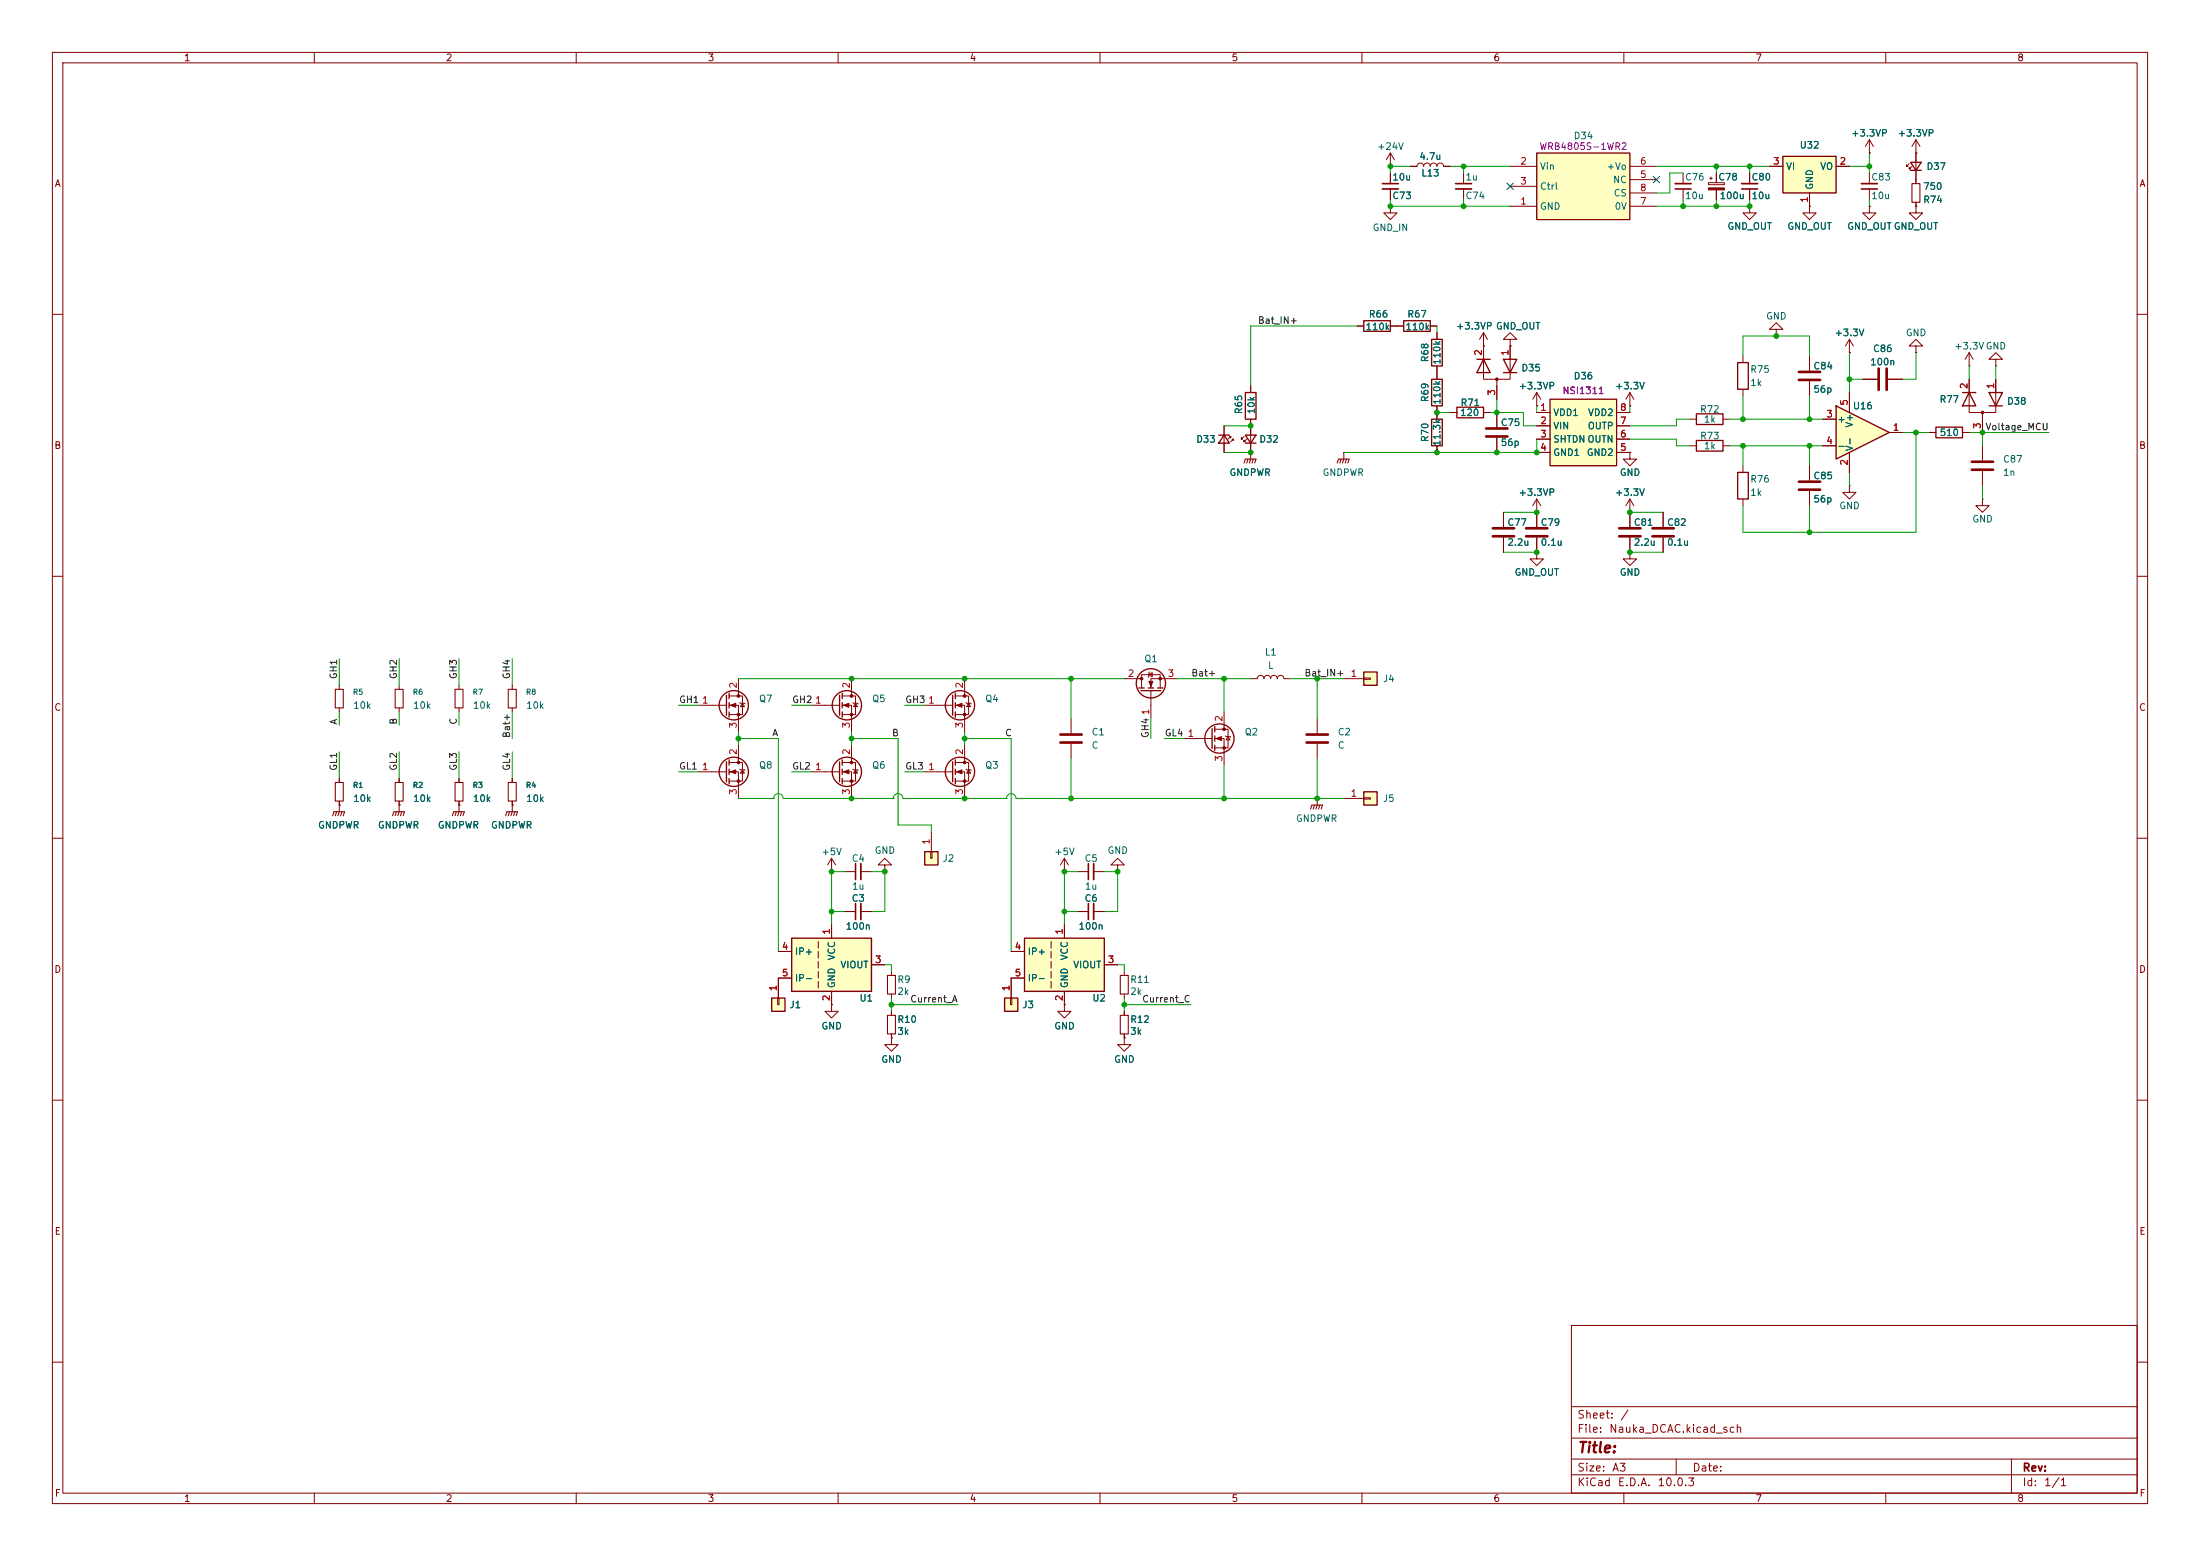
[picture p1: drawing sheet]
<svg xmlns="http://www.w3.org/2000/svg" width="420mm" height="297mm" viewBox="0 0 420 297" stroke-linecap="round" stroke-linejoin="round" font-family="sans-serif">
<g fill="none" stroke="#840000" stroke-width=".19">
<path d="M10 10h400v277h-400zM12 12h396v273h-396zM60 10v2M110 10v2M160 10v2M210 10v2M260 10v2M310 10v2M360 10v2M10 60h2M408 60h2M287 97.8v2.8"/>
<path d="M293.4 97.8h.1M293.4 95.3l-.8 1.2M293.4 95.3l.7 1.2M293.4 95.3v5.3M10 110h2M287 102.6v2.8M293.4 105.4v1.3h1.2l-1.2 1.3-1.3-1.3h1.3M293.4 105.4h.1M293.4 102.6v2.8M408 110h2M176.5 134.6h5.4M182.4 132.8h2.5v3.6h-2.5"/>
<path d="M182.4 134.6h1.7v5.1M184.1 129.5v3.3M184.4 134.1l1 .3M184.9 134.2l.4 .7h-.8zM231.9 139.2h2.5v3.5h-2.5M233.7 135.9v3.3M10 160h2M97.8 153.7h.1M97.8 148.6v.8M97.8 152.9v2M154.9 147.3h5.4M160.8 145.5h2.5v3.6h-2.5"/>
<path d="M160.8 147.3h1.8v5.1M162.6 142.2v3.3M162.8 146.8l1 .3M163.3 146.9l.4 .7h-.8zM176.5 147.3h5.4M182.4 145.5h2.5v3.6h-2.5M182.4 147.3h1.7v5.1M184.1 142.2v3.3M184.4 146.8l1 .3M184.9 146.9l.4 .7h-.8zM226.1 141h5.3M231.9 141h1.8v5.1"/>
<path d="M233.9 140.5l1 .2M234.4 140.6l.4 .6h-.7zM408 160h2M203.2 191.8v1.2h1.3l-1.3 1.3-1.3-1.3h1.3M203.2 191.8h.1M10 210h2M408 210h2M300 253h108v32h-108zM10 260h2M300 278.5h108M300 274.5h108M300 268.5h108"/>
<path d="M320 278.5v3M384 278.5v6.5M408 260h2M60 285v2M110 285v2M160 285v2M210 285v2M260 285v2M300 281.5h108M310 285v2M360 285v2"/>
</g>
<g fill="none" stroke="#840000" stroke-width=".25">
<path d="M181.9 132.7v3.8M182.4 132.3v1.1M182.4 134.1v1M182.4 135.9v1M231.4 139.1v3.8M231.9 138.7v1M160.3 145.4v3.8M160.8 145v1.1M160.8 146.8v1M160.8 148.6v1M181.9 145.4v3.8M182.4 145v1.1"/>
<path d="M182.4 146.8v1M182.4 148.6v1M231.9 140.5v1M231.9 142.2v1.1"/>
<circle cx="183.3" cy="134.6" r="2.79"/>
<circle cx="161.7" cy="147.3" r="2.79"/>
<circle cx="183.3" cy="147.3" r="2.79"/>
<circle cx="232.8" cy="141" r="2.79"/>
</g>
<g fill="#840000" stroke="#840000" stroke-width=".19">
<path d="M161 147.3l1.1-.4v.8z"/>
<path d="M182.6 147.3l1-.4v.8z"/>
<path d="M182.6 134.6l1-.4v.8z"/>
<path d="M232.2 141l1-.4v.8z"/>
<circle cx="162.6" cy="145.5" r=".25"/>
<circle cx="162.6" cy="149.1" r=".25"/>
<circle cx="184.1" cy="145.5" r=".25"/>
<circle cx="184.1" cy="149.1" r=".25"/>
<circle cx="184.1" cy="132.8" r=".25"/>
<circle cx="184.1" cy="136.4" r=".25"/>
<circle cx="233.7" cy="139.2" r=".25"/>
<circle cx="233.7" cy="142.7" r=".25"/>
</g>
<path d="M96.5 155.7l.3-.8h2l-.2 .8M97 149.4h1.6v3.5h-1.6zM97.3 154.9l-.3 .8M97.8 154.9l-.3 .8M98.3 154.9l-.3 .8" fill="none" stroke="#840000" stroke-width=".2"/>
<path d="M285 102.4h4.1M285 100.8h4.1M291.3 102.4h4.1M291.3 100.8h4.1" fill="none" stroke="#840000" stroke-width=".51"/>
<path d="M195.6 179.1h15.2v10.1h-15.2z" fill="#ffffc2"/>
<path d="M195.6 179.1h15.2v10.1h-15.2z" fill="none" stroke="#840000" stroke-width=".25"/>
<path d="M87.6 148.6v.8M87.6 152.9v.8M200.7 179.7v1.3M203.2 176.5v2.6M193 181.6h2.6M193 186.7h2.6M200.7 181.6v1.3M200.7 183.5v1.3M200.7 185.4v1.3M200.7 187.3v1.3M203.2 189.2v2.6M210.8 184.2h2.6" fill="none" stroke="#840000" stroke-width=".19"/>
<path d="M86.9 149.4h1.5v3.5h-1.5z" fill="none" stroke="#840000" stroke-width=".2"/>
<path d="M176.5 162.6h2.6v2.5h-2.6z" fill="#ffffc2"/>
<path d="M176.5 162.6h2.6v2.5h-2.6z" fill="none" stroke="#840000" stroke-width=".25"/>
<path d="M177.8 158.8v3.8M177.7 162.6h.2v1.2h-.2z" fill="none" stroke="#840000" stroke-width=".19"/>
<path d="M191.8 190.5h2.5v2.5h-2.5z" fill="#ffffc2"/>
<g fill="none" stroke="#840000" stroke-width=".25">
<path d="M138.7 132.7v3.8M139.2 132.3v1.1M139.2 134.1v1M139.2 135.9v1M160.3 132.7v3.8M160.8 132.3v1.1M160.8 134.1v1M160.8 135.9v1M217.4 131.3h1M217.8 131.8h3.8M219.2 131.3h1M221 131.3h1"/>
<path d="M138.7 145.4v3.8M139.2 145v1.1M139.2 146.8v1M139.2 148.6v1M191.8 190.5h2.5v2.5h-2.5z"/>
<circle cx="140.1" cy="134.6" r="2.79"/>
<circle cx="161.7" cy="134.6" r="2.79"/>
<circle cx="219.7" cy="130.4" r="2.79"/>
<circle cx="140.1" cy="147.3" r="2.79"/>
</g>
<g fill="none" stroke="#840000" stroke-width=".19">
<path d="M293.4 77.5h.1M293.4 74.9l-.8 1.3M293.4 74.9l.7 1.3M293.4 74.9v2.6M311.1 77.5h.1M311.1 74.9v2.6M311.1 74.9l-.7 1.3M311.1 74.9l.8 1.3M311.1 97.8h.1M311.1 86.4v1.2h1.3l-1.3 1.3-1.2-1.3h1.2M311.1 86.4h.1M311.1 95.3l-.7 1.2"/>
<path d="M311.1 95.3l.8 1.2M311.1 95.3v5.3M317.5 97.8v2.8M311.1 105.4v1.3h1.3l-1.3 1.3-1.2-1.3h1.2M311.1 105.4h.1M311.1 102.6v2.8M317.5 102.6v2.8M133.3 134.6h5.4M139.2 132.8h2.5v3.6h-2.5M139.2 134.6h1.8v5.1M141 129.5v3.3M141.2 134.1l1 .3"/>
<path d="M141.7 134.2l.4 .7h-.7zM154.9 134.6h5.4M160.8 132.8h2.5v3.6h-2.5M160.8 134.6h1.8v5.1M162.6 129.5v3.3M162.8 134.1l1 .3M163.3 134.2l.4 .7h-.8zM204.5 137.2v2.8M214.6 129.5h3.3M217.9 131.3v-2.5h3.6v2.5M219.3 128.8l.7-.4v.8zM219.5 128.3l-.3 1"/>
<path d="M219.7 131.8v5.4M224.8 129.5h-5.1v1.8M133.3 147.3h5.4M139.2 145.5h2.5v3.6h-2.5M139.2 147.3h1.8v5.1M141 142.2v3.3M141.2 146.8l1 .3M141.7 146.9l.4 .7h-.7zM204.5 142v2.8M251.5 152.4h.1M251.5 152.4v1.3M192.9 190.5h.3v1.3h-.3z"/>
<path d="M193 186.7v3.8M214.6 198.1v1.3h1.3l-1.3 1.3-1.2-1.3h1.2M214.6 198.1h.1M214.6 185.4v.8M214.6 189.7v.8M214.6 193v.8M214.6 197.4v.7"/>
</g>
<path d="M250.2 154.4l.2-.7h2.1l-.3 .7M251 153.7l-.3 .7M251.5 153.7l-.3 .7M252 153.7l-.3 .7M213.9 193.8h1.5v3.6h-1.5zM213.9 186.2h1.5v3.5h-1.5z" fill="none" stroke="#840000" stroke-width=".2"/>
<g fill="#840000" stroke="#840000" stroke-width=".19">
<path d="M161 134.6l1.1-.4v.8z"/>
<path d="M139.4 134.6l1.1-.4v.8z"/>
<path d="M219.3 130h.8l-.4 1.1z"/>
<path d="M139.4 147.3l1.1-.4v.8z"/>
<circle cx="162.6" cy="132.8" r=".25"/>
<circle cx="162.6" cy="136.4" r=".25"/>
<circle cx="141" cy="132.8" r=".25"/>
<circle cx="141" cy="136.4" r=".25"/>
<circle cx="217.9" cy="129.5" r=".25"/>
<circle cx="221.5" cy="129.5" r=".25"/>
<circle cx="141" cy="145.5" r=".25"/>
<circle cx="141" cy="149.1" r=".25"/>
</g>
<path d="M309.1 100.8h4.1M309.1 102.4h4.1M315.5 100.8h4M315.5 102.4h4M202.4 140.2h4.1M202.4 141.7h4.1" fill="none" stroke="#840000" stroke-width=".51"/>
<path d="M295.9 76.2h12.7v12.7h-12.7z" fill="#ffffc2"/>
<path d="M278.1 77.7h5.1v2.1h-5.1zM281.9 68.6h2.6M283.2 68.6l1.3 2.5h-2.6zM287 68.6h2.6l-1.3 2.5zM287 71.1h2.6M295.9 76.2h12.7v12.7h-12.7z" fill="none" stroke="#840000" stroke-width=".25"/>
<g fill="none" stroke="#840000" stroke-width=".19">
<path d="M276.9 78.7h1.2M283.2 63.5v8.9h5.1v-6.4M283.2 66h.1M283.2 78.7h1.3M283.2 63.5l-.8 1.3M283.2 63.5l.8 1.3M285.7 72.4v3.8M285.7 78.7v2.8M288.3 64.8h1.3l-1.3-1.3-1.3 1.3h1.3v1.2M288.3 66h.1M293.4 78.7h2.5M308.6 78.7h2.5"/>
<path d="M285.7 83.6v2.8M293.4 81.3h2.5M293.4 83.8h2.5M293.4 86.4h2.5M308.6 81.3h2.5M308.6 83.8h2.5M308.6 86.4h2.5M76.2 130.8v.8M76.2 135.1v.8M87.6 130.8v.8M87.6 135.1v.8M64.8 153.7h.1"/>
<path d="M64.8 148.6v.8M64.8 152.9v2M76.2 148.6v.8M76.2 152.9v.8M158.7 166.4h.1M158.7 163.8l-.7 1.3M158.7 163.8l.8 1.3M158.7 163.8v2.6M161.3 174h2M164.3 174h2.1"/>
</g>
<path d="M163.3 172.5v3" fill="none" stroke="#840000" stroke-width=".3"/>
<path d="M164.3 172.5v3" fill="none" stroke="#840000" stroke-width=".33"/>
<circle cx="285.7" cy="72.4" r=".25" fill="#840000" stroke="#840000" stroke-width=".19"/>
<path d="M75.4 131.6h1.6v3.5h-1.6zM86.9 131.6h1.5v3.5h-1.5zM63.5 155.7l.3-.8h2l-.3 .8M64 149.4h1.5v3.5h-1.5zM64.3 154.9l-.3 .8M64.8 154.9l-.3 .8M65.3 154.9l-.3 .8M75.4 149.4h1.6v3.5h-1.6z" fill="none" stroke="#840000" stroke-width=".2"/>
<path d="M283.7 81.8h4.1M283.7 83.3h4.1" fill="none" stroke="#840000" stroke-width=".51"/>
<path d="M147.3 190.5h2.6v2.5h-2.6z" fill="#ffffc2"/>
<path d="M147.3 190.5h2.6v2.5h-2.6z" fill="none" stroke="#840000" stroke-width=".25"/>
<path d="M76.2 153.7h.1M76.2 153.7v1.2M148.5 190.5h.2v1.3h-.2zM148.6 186.7v3.8M158.7 191.8v1.2h1.3l-1.3 1.3-1.2-1.3h1.2M158.7 191.8h.1" fill="none" stroke="#840000" stroke-width=".19"/>
<path d="M74.9 155.7l.3-.8h2l-.2 .8M75.7 154.9l-.3 .8M76.2 154.9l-.3 .8M76.7 154.9l-.2 .8" fill="none" stroke="#840000" stroke-width=".2"/>
<path d="M151.1 179.1h15.3v10.1h-15.3z" fill="#ffffc2"/>
<path d="M260.3 61.2h5.1v2h-5.1zM268 61.2h5v2h-5zM273.3 72.4h2v5.1h-2zM273.3 64.8h2v5.1h-2zM232.7 83.1h2M233.7 83.1l1 1.5h-2zM237.7 83.1h2.1l-1 1.5zM237.7 84.6h2.1M273.3 80h2v5.1h-2zM151.1 179.1h15.3v10.1h-15.3z" fill="none" stroke="#840000" stroke-width=".25"/>
<g fill="none" stroke="#840000" stroke-width=".19">
<path d="M259.1 62.2h1.2M265.4 62.2h2.6M273 62.2h1.3M274.3 63.5v1.3M274.3 69.9v2.5M274.3 77.5v2.5M233.7 81.3v5.1M234.7 83.3h.2v.3v-.3l-.5 .5M235.2 83.8h.3v.3v-.3l-.6 .5M237.5 83.3l-.5 .5v-.2v.2h.2M238 83.8l-.5 .5v-.2v.2h.2M238.8 86.4h.1"/>
<path d="M238.8 81.3v6.3M274.3 85.1v1.3M64.8 130.8v.8M64.8 135.1v.8M238.8 129.5h1.2a.64 .64 0 0 1 .7-.6 .64 .64 0 0 1 .6 .6 .64 .64 0 0 1 .6-.6 .64 .64 0 0 1 .7 .6 .64 .64 0 0 1 .6-.6 .64 .64 0 0 1 .6 .6 .64 .64 0 0 1 .7-.6 .64 .64 0 0 1 .6 .6h1.3M251.5 137.2v2.8M251.5 142v2.8M156.2 179.7v1.3M158.7 176.5v2.6M161.3 166.4h2M164.3 166.4h2.1M168.9 165.1h1.3l-1.3-1.3-1.3 1.3h1.3v1.3"/>
<path d="M168.9 166.4h.1M205.7 166.4h2.1M205.7 174h2.1M208.8 166.4h2M208.8 174h2M213.4 165.1h1.2l-1.2-1.3-1.3 1.3h1.3v1.3M213.4 166.4h.1M148.6 181.6h2.5M148.6 186.7h2.5M156.2 181.6v1.3M156.2 183.5v1.3M156.2 185.4v1.3"/>
<path d="M156.2 187.3v1.3M158.7 189.2v2.6M166.4 184.2h2.5M170.2 198.1v1.3h1.2l-1.2 1.3-1.3-1.3h1.3M170.2 198.1h.1M170.2 185.4v.8M170.2 189.7v.8M170.2 193v.8M170.2 197.4v.7"/>
</g>
<path d="M237.5 88.4l.2-.8h2.1l-.3 .8M238.3 87.6l-.3 .8M238.8 87.6l-.3 .8M239.3 87.6l-.3 .8M64 131.6h1.5v3.5h-1.5zM169.4 186.2h1.5v3.5h-1.5zM169.4 193.8h1.5v3.6h-1.5z" fill="none" stroke="#840000" stroke-width=".2"/>
<path d="M163.3 164.8v3.1M207.8 164.8v3.1M207.8 172.5v3" fill="none" stroke="#840000" stroke-width=".3"/>
<path d="M164.3 164.8v3.1M208.8 164.8v3.1M208.8 172.5v3" fill="none" stroke="#840000" stroke-width=".33"/>
<path d="M249.4 140.2h4.1M249.4 141.7h4.1" fill="none" stroke="#840000" stroke-width=".51"/>
<path d="M260.3 151.1h2.6v2.6h-2.6z" fill="#ffffc2"/>
<path d="M260.3 151.1h2.6v2.6h-2.6z" fill="none" stroke="#840000" stroke-width=".25"/>
<path d="M256.5 86.4h.1M256.5 86.4v1.2M97.8 130.8v.8M97.8 135.1v.8M87.6 153.7h.1M87.6 153.7v1.2M256.5 152.4h3.8M260.3 152.3h1.3v.2h-1.3zM203.2 166.4h.1M203.2 163.8l-.8 1.3M203.2 163.8l.8 1.3M203.2 163.8v2.6" fill="none" stroke="#840000" stroke-width=".19"/>
<path d="M255.3 88.4l.2-.8h2.1l-.3 .8M256 87.6l-.2 .8M256.5 87.6l-.2 .8M257 87.6l-.2 .8M97 131.6h1.6v3.5h-1.6zM86.4 155.7l.2-.8h2l-.2 .8M87.1 154.9l-.2 .8M87.6 154.9l-.2 .8M88.1 154.9l-.2 .8" fill="none" stroke="#840000" stroke-width=".2"/>
<path d="M260.3 128.3h2.6v2.5h-2.6z" fill="#ffffc2"/>
<path d="M260.3 128.3h2.6v2.5h-2.6z" fill="none" stroke="#840000" stroke-width=".25"/>
<g fill="none" stroke="#840000" stroke-width=".19">
<path d="M265.4 31.8h.1M265.4 39.4v1.2h1.3l-1.3 1.3-1.2-1.3h1.2M265.4 39.4h.1M265.4 29.2l.8 1.3M265.4 29.2l-.7 1.3M265.4 29.2v2.6M265.4 33v2.1M265.4 36.1v2M269.2 31.8h1.3a.64 .64 0 0 1 .6-.7 .64 .64 0 0 1 .7 .7 .64 .64 0 0 1 .6-.7 .64 .64 0 0 1 .6 .7 .64 .64 0 0 1 .7-.7 .64 .64 0 0 1 .6 .7 .64 .64 0 0 1 .7-.7 .64 .64 0 0 1 .6 .7h1.3M279.4 33v2.1M279.4 36.1v2M321.3 33v2.1"/>
<path d="M321.3 36.1v2M326.1 34.9h3.1v.4h-3.1zM326.4 34h.5M326.6 33.8v.5M327.7 33v1.9M327.7 36.2v1.9M256.5 129.5h3.8M260.3 129.4h1.3v.3h-1.3z"/>
</g>
<path d="M263.9 35.1h3.1M277.9 35.1h3M319.8 36.1h3" fill="none" stroke="#840000" stroke-width=".3"/>
<path d="M263.9 36.1h3.1M277.9 36.1h3M319.8 35.1h3" fill="none" stroke="#840000" stroke-width=".33"/>
<path d="M326.1 35.9h3.1v.3h-3.1z" fill="#840000" stroke="#840000" stroke-width=".19"/>
<path d="M293.4 29.2h17.7v12.7h-17.7z" fill="#ffffc2"/>
<path d="M293.4 29.2h17.7v12.7h-17.7z" fill="none" stroke="#840000" stroke-width=".25"/>
<g fill="none" stroke="#840000" stroke-width=".19">
<path d="M288.3 39.4h5.1M288.3 31.8h5.1M288.3 35.6h5.1M311.1 39.4h5.1M311.1 31.8h5.1M311.1 34.3h5.1M311.1 36.8h5.1M334 39.4v1.2h1.3l-1.3 1.3-1.3-1.3h1.3M334 39.4h.1M334 33v2.1M334 36.1v2M345.4 39.4v1.2h1.3l-1.3 1.3-1.2-1.3h1.2"/>
<path d="M345.4 39.4h.1M353.1 67.3h.1M353.1 64.8l-.8 1.2M353.1 64.8l.7 1.2M353.1 64.8v2.5M365.8 66h1.2l-1.2-1.2-1.3 1.2h1.3v1.3M365.8 67.3h.1"/>
</g>
<path d="M332.5 36.1h3" fill="none" stroke="#840000" stroke-width=".3"/>
<path d="M332.5 35.1h3" fill="none" stroke="#840000" stroke-width=".33"/>
<path d="M340.4 29.8h10.1v7h-10.1z" fill="#ffffc2"/>
<path d="M340.4 29.8h10.1v7h-10.1zM364.7 31h2.1l-1 1.5zM364.7 32.5h2.1" fill="none" stroke="#840000" stroke-width=".25"/>
<g fill="none" stroke="#840000" stroke-width=".19">
<path d="M337.8 31.8h2.6M345.4 36.8v2.6M350.5 31.8h2.6M356.9 29.2h.1M356.9 39.4v1.2h1.2l-1.2 1.3-1.3-1.3h1.3M356.9 39.4h.1M356.9 26.7l-.8 1.2M356.9 26.7l.7 1.2M356.9 26.7v2.5M356.9 33v2.1M356.9 36.1v2M364.5 31.2l-.5 .6v-.3v.3h.2"/>
<path d="M365 31.8l-.5 .5v-.3v.3h.2M365.8 29.2h.1M365.8 39.4v1.2h1.2l-1.2 1.3-1.3-1.3h1.3M365.8 39.4h.1M365.8 26.7v8.4M365.8 38.6v.8M365.8 26.7l-.8 1.2M365.8 26.7l.7 1.2M339.1 62.9h1.3l-1.3-1.3-1.3 1.3h1.3v1.2M339.1 64.1h.1"/>
</g>
<path d="M365 35.1h1.5v3.5h-1.5z" fill="none" stroke="#840000" stroke-width=".2"/>
<path d="M355.3 36.1h3.1" fill="none" stroke="#840000" stroke-width=".3"/>
<path d="M355.3 35.1h3.1" fill="none" stroke="#840000" stroke-width=".33"/>
<path d="M350.5 77.5l10.2 5.1-10.2 5z" fill="#ffffc2"/>
<path d="M237.7 74.9h2.1v5.1h-2.1zM323.8 79h5.1v2h-5.1zM331.7 69.2h2.1v5.1h-2.1zM350.5 77.5l10.2 5.1-10.2 5zM374.6 74.9h2.6M375.9 74.9l1.3 2.6h-2.6zM379.7 74.9h2.6l-1.3 2.6zM379.7 77.5h2.6M323.8 84.1h5.1v2h-5.1zM331.7 90.2h2.1v5.1h-2.1zM369.6 81.5h5v2.1h-5z" fill="none" stroke="#840000" stroke-width=".25"/>
<g fill="none" stroke="#840000" stroke-width=".19">
<path d="M265.4 33v2.1M265.4 36.1v2M269.2 31.8h1.3M275.6 31.8h1.3M327.7 33v1.9M327.7 36.2v1.9M334 39.4h.1M334 33v2.1M334 36.1v2M337.8 31.8h2.6M345.4 39.4h.1M345.4 36.8v2.6"/>
<path d="M350.5 31.8h2.6M356.9 29.2h.1M356.9 39.4h.1M365.8 29.2h.1M365.8 39.4h.1M365.8 29.2v1.8M365.8 32.5v2.6M365.8 38.6v.8M238.8 73.7v1.2M259.1 62.2h1.2M265.4 62.2h2.6M273 62.2h1.3"/>
<path d="M274.3 63.5v1.3M274.3 69.9v2.5M274.3 77.5v2.5M276.9 78.7h1.2M283.2 66h.1M283.2 78.7h1.3M283.2 66v2.6M285.7 73.7v2.5M285.7 78.7v2.8M288.3 66h.1M288.3 66v2.6M293.4 77.5h.1"/>
<path d="M293.4 78.7h2.5M308.6 78.7h2.5M311.1 77.5h.1M332.7 67.9v1.3M332.7 74.3v1.3M345.4 67.9v2.8M345.4 72.8v2.8M353.1 67.3h.1M353.1 74.9v3.8M355.6 72.4h2.8M360.4 72.4h2.8M375.9 72.4v6.3h5.1v-6.3"/>
<path d="M375.9 69.9h.1M375.9 67.3v2.6M375.9 67.3l-.7 1.3M375.9 67.3l.8 1.3M378.5 78.7v3.9M381 68.6h1.3l-1.3-1.3-1.3 1.3h1.3v1.3M381 69.9h.1M233.7 81.3v1.8M233.7 84.6v1.8M238.8 86.4h.1M238.8 80v3.1M238.8 84.6v1.8"/>
<path d="M274.3 85.1v1.3M285.7 83.6v2.8M287 97.8v2.8M293.4 97.8h.1M293.4 97.8v2.8M293.4 81.3h2.5M293.4 83.8h2.5M293.4 86.4h2.5M308.6 81.3h2.5M308.6 83.8h2.5M308.6 86.4h2.5M311.1 97.8h.1"/>
<path d="M311.1 86.4h.1M311.1 97.8v2.8M317.5 97.8v2.8M322.6 80h1.2M322.6 85.1h1.2M328.9 80h1.3M328.9 85.1h1.3M332.7 88.9v1.3M332.7 95.3v1.2M345.4 88.9v2.8M345.4 93.7v2.8M348 80h2.5"/>
<path d="M348 85.1h2.5M353.1 92.7v1.3h1.2l-1.2 1.3-1.3-1.3h1.3M353.1 92.7h.1M353.1 86.4v3.8M360.7 82.6h2.5M368.3 82.6h1.3M374.6 82.6h1.3M378.5 95.3v1.2h1.2l-1.2 1.3-1.3-1.3h1.3M378.5 95.3h.1M378.5 85.1v2.8M378.5 89.9v2.8M287 102.6v2.8"/>
<path d="M293.4 105.4h.1M293.4 102.6v2.8M311.1 105.4h.1M311.1 102.6v2.8M317.5 102.6v2.8M64.8 153.7h.1M64.8 148.6v.8M64.8 152.9v.8M76.2 153.7h.1M76.2 148.6v.8M76.2 152.9v.8M87.6 153.7h.1"/>
<path d="M87.6 148.6v.8M87.6 152.9v.8M97.8 153.7h.1M97.8 148.6v.8M97.8 152.9v.8M158.7 176.5v2.6M161.3 174h2M164.3 174h2.1M203.2 176.5v2.6M205.7 174h2.1M208.8 174h2M148.6 181.6h2.5"/>
<path d="M151.1 186.7h-2.5v3.8M158.7 191.8h.1M158.7 189.2v2.6M166.4 184.2h2.5M170.2 198.1h.1M170.2 193v.8M170.2 197.4v.7M193 181.6h2.6M195.6 186.7h-2.6v3.8M203.2 191.8h.1M203.2 189.2v2.6M210.8 184.2h2.6"/>
<path d="M214.6 198.1h.1M214.6 193v.8M214.6 197.4v.7"/>
</g>
<path d="M343.4 71h4.1M343.4 72.5h4.1M358.6 70.4v4M360.2 70.4v4M343.4 91.9h4.1M343.4 93.5h4.1M376.4 88.1h4.1M376.4 89.7h4.1" fill="none" stroke="#840000" stroke-width=".51"/>
<circle cx="378.5" cy="78.7" r=".25" fill="#840000" stroke="#840000" stroke-width=".19"/>
<g fill="none" stroke="#009600" stroke-width=".19">
<path d="M265.4 38.1v1.3h22.9M269.2 31.8h-3.8v1.2M276.9 31.8h11.4M279.4 31.8v1.2M279.4 38.1v1.3M316.2 31.8h21.6M321.3 38.1v1.3M321.3 33h-2.5v3.8h-2.6M327.7 31.8v1.2M327.7 38.1v1.3M334 38.1v1.3h-17.8M334 31.8v1.2"/>
<path d="M353.1 31.8h3.8M356.9 29.2v3.8M356.9 38.1v1.3M259.1 62.2h-20.3v11.5M274.3 78.7h2.6M274.3 62.2v1.3M284.5 78.7h6.3v2.6h2.6M285.7 76.2v2.5M293.4 77.5v1.2M311.1 77.5v1.2M332.7 67.9v-3.8h12.7v3.8M332.7 75.6v4.4"/>
<path d="M345.4 75.6v4.4M353.1 72.4h2.5M353.1 67.3v7.6M365.8 67.3v5.1h-2.6M375.9 69.9v2.5M381 69.9v2.5M233.7 81.3h5.1M233.7 86.4h5.1M287 97.8h6.4M293.4 83.8v2.6h-36.9M311.1 83.8h8.9v1.3h2.6M311.1 97.8h6.4"/>
<path d="M322.6 80h-2.6v1.3h-8.9M330.2 85.1h17.8M330.2 80h17.8M332.7 85.1v3.8M345.4 85.1v3.8M345.4 96.5v5.1M353.1 90.2v2.5M363.2 82.6h5.1M365.8 82.6v19h-33.1v-5.1M375.9 82.6h15.3M378.5 82.6v2.5M378.5 92.7v2.6"/>
<path d="M287 105.4h6.4M311.1 105.4h6.4M64.8 125.7v5.1M64.8 135.9v2.5M76.2 125.7v5.1M76.2 135.9v2.5M87.6 125.7v5.1M87.6 135.9v2.5M97.8 125.7v5.1M97.8 135.9v5.1M129.5 134.6h3.8M141 129.5h73.6"/>
<path d="M141 139.7v2.5M151.1 134.6h3.8M162.6 139.7v2.5M172.7 134.6h3.8M184.1 139.7v2.5M204.5 129.5v7.7M219.7 137.2v3.8M224.8 129.5h14M233.7 129.5v6.4M246.4 129.5h10.1M251.5 129.5v7.7M64.8 143.5v5.1"/>
<path d="M76.2 143.5v5.1M87.6 143.5v5.1M97.8 143.5v5.1M129.5 147.3h3.8M141 141h7.6v40.6M141 152.4h6.7M147.7 152.4h.1M147.7 152.4a.91 .91 0 0 1 .9-.9 .91 .91 0 0 1 .9 .9h21M151.1 147.3h3.8M162.6 141h8.8v16.5h6.4v1.3M170.5 152.4h.1M170.5 152.4a.91 .91 0 0 1 .9-.9 .91 .91 0 0 1 1 .9h19.7"/>
<path d="M172.7 147.3h3.8M184.1 141h8.9v40.6M192.1 152.4h.1M192.1 152.4a.91 .91 0 0 1 .9-.9 .91 .91 0 0 1 1 .9h62.5M204.5 144.8v7.6M222.2 141h3.9M233.7 146.1v6.3M251.5 144.8v7.6M158.7 174h2.6M161.3 166.4h-2.6v10.1M166.4 166.4h2.5v7.6h-2.5M203.2 174h2.5"/>
<path d="M205.7 166.4h-2.5v10.1M210.8 166.4h2.6v7.6h-2.6M168.9 184.2h1.3v1.2M170.2 190.5v2.5M170.2 191.8h12.7M213.4 184.2h1.2v1.2M214.6 191.8h12.7M214.6 190.5v2.5"/>
</g>
<path d="M287.7 35l1.2 1.2M288.9 35l-1.2 1.2M315.6 33.7l1.2 1.2M316.8 33.7l-1.2 1.2" fill="none" stroke="#000084" stroke-width=".19"/>
<g fill="#009600" stroke="#009600" stroke-width=".19">
<circle cx="184.1" cy="141" r=".46"/>
<circle cx="184.1" cy="129.5" r=".46"/>
<circle cx="184.1" cy="152.4" r=".46"/>
<circle cx="162.6" cy="141" r=".46"/>
<circle cx="162.6" cy="129.5" r=".46"/>
<circle cx="141" cy="141" r=".46"/>
<circle cx="158.7" cy="174" r=".46"/>
<circle cx="162.6" cy="152.4" r=".46"/>
<circle cx="158.7" cy="166.4" r=".46"/>
<circle cx="170.2" cy="191.8" r=".46"/>
<circle cx="168.9" cy="166.4" r=".46"/>
<circle cx="213.4" cy="166.4" r=".46"/>
<circle cx="204.5" cy="152.4" r=".46"/>
<circle cx="203.2" cy="166.4" r=".46"/>
<circle cx="203.2" cy="174" r=".46"/>
<circle cx="214.6" cy="191.8" r=".46"/>
<circle cx="204.5" cy="129.5" r=".46"/>
<circle cx="251.5" cy="152.4" r=".46"/>
<circle cx="233.7" cy="152.4" r=".46"/>
<circle cx="251.5" cy="129.5" r=".46"/>
<circle cx="233.7" cy="129.5" r=".46"/>
<circle cx="321.3" cy="39.4" r=".46"/>
<circle cx="265.4" cy="39.4" r=".46"/>
<circle cx="265.4" cy="31.8" r=".46"/>
<circle cx="327.7" cy="31.8" r=".46"/>
<circle cx="327.7" cy="39.4" r=".46"/>
<circle cx="279.4" cy="31.8" r=".46"/>
<circle cx="279.4" cy="39.4" r=".46"/>
<circle cx="334" cy="39.4" r=".46"/>
<circle cx="334" cy="31.8" r=".46"/>
<circle cx="353.1" cy="72.4" r=".46"/>
<circle cx="356.9" cy="31.8" r=".46"/>
<circle cx="339.1" cy="64.1" r=".46"/>
<circle cx="365.8" cy="82.6" r=".46"/>
<circle cx="345.4" cy="80" r=".46"/>
<circle cx="332.7" cy="80" r=".46"/>
<circle cx="332.7" cy="85.1" r=".46"/>
<circle cx="345.4" cy="101.6" r=".46"/>
<circle cx="345.4" cy="85.1" r=".46"/>
<circle cx="378.5" cy="82.6" r=".46"/>
<circle cx="293.4" cy="105.4" r=".46"/>
<circle cx="293.4" cy="97.8" r=".46"/>
<circle cx="311.1" cy="97.8" r=".46"/>
<circle cx="311.1" cy="105.4" r=".46"/>
<circle cx="285.7" cy="86.4" r=".46"/>
<circle cx="293.4" cy="86.4" r=".46"/>
<circle cx="285.7" cy="78.7" r=".46"/>
<circle cx="274.3" cy="86.4" r=".46"/>
<circle cx="274.3" cy="78.7" r=".46"/>
<circle cx="238.8" cy="86.4" r=".46"/>
<circle cx="238.8" cy="81.3" r=".46"/>
</g>
<text font-size="2" fill="#840000" x="301" y="277.8">Title:</text>
<g font-size="1.5" fill="#840000">
<text x="301" y="273.8">File:</text>
<text x="301" y="271.1">Sheet:</text>
<text x="307.1" y="273.8">Nauka_DCAC.kicad_sch</text>
<text x="309.2" y="271.1">/</text>
<text x="301" y="281.2">Size:</text>
<text x="307.6" y="281.2">A3</text>
<text x="323" y="281.2">Date:</text>
<text x="386" y="281.2">Rev:</text>
<text x="301" y="284">KiCad</text>
<text x="308.7" y="284">E.D.A.</text>
<text x="316.3" y="284">10.0.3</text>
<text x="386" y="284">Id:</text>
<text x="390.1" y="284">1/1</text>
</g>
<g font-size="1.3" fill="#840000">
<text x="35" y="12">1</text>
<text x="85" y="12">2</text>
<text x="135" y="12">3</text>
<text x="185" y="12">4</text>
<text x="235" y="12">5</text>
<text x="285" y="12">6</text>
<text x="335" y="12">7</text>
<text x="385" y="12">8</text>
<text x="10.3" y="36">A</text>
<text x="408.3" y="36">A</text>
<text x="10.3" y="86">B</text>
<text x="408.2" y="86">B</text>
<text x="10.3" y="136">C</text>
<text x="408.2" y="136">C</text>
<text x="10.3" y="186">D</text>
<text x="408.2" y="186">D</text>
<text x="10.3" y="236">E</text>
<text x="408.3" y="236">E</text>
<text x="10.3" y="286">F</text>
<text x="35" y="287">1</text>
<text x="85" y="287">2</text>
<text x="135" y="287">3</text>
<text x="185" y="287">4</text>
<text x="235" y="287">5</text>
<text x="285" y="287">6</text>
<text x="335" y="287">7</text>
<text x="385" y="287">8</text>
<text x="408.3" y="286">F</text>
</g>
<g font-size="1.3" fill="#006464">
<text x="262.8" y="28.9">+24V</text>
<text x="300.3" y="26.9">D34</text>
<text x="343.5" y="28.7">U32</text>
<text x="353.3" y="26.4">+3.3VP</text>
<text x="362.2" y="26.4">+3.3VP</text>
<text x="265.7" y="34.8">10u</text>
<text x="270.9" y="30.8">4.7u</text>
<text x="271.2" y="34">L13</text>
<text x="279.7" y="34.8">1u</text>
<text x="293.9" y="32.7">Vin</text>
<text x="306.6" y="32.7">+Vo</text>
<text x="307.8" y="35.3">NC</text>
<text x="321.6" y="34.8">C76</text>
<text x="327.9" y="34.8">C78</text>
<text x="334.3" y="34.8">C80</text>
<text x="340.9" y="32.7">VI</text>
<text x="347.4" y="32.7">VO</text>
<text x="357.1" y="34.8">C83</text>
<text x="367.7" y="32.7">D37</text>
<text x="265.7" y="38.3">C73</text>
<text x="279.7" y="38.3">C74</text>
<text x="293.9" y="40.3">GND</text>
<text x="293.9" y="36.5">Ctrl</text>
<text x="308" y="37.8">CS</text>
<text x="308.1" y="40.3">0V</text>
<text x="321.6" y="38.3">10u</text>
<text x="328.2" y="38.3">100u</text>
<text x="334.3" y="38.3">10u</text>
<text x="346.4" y="36.3" transform="rotate(-90 346.4 36.3)">GND</text>
<text x="357.1" y="38.3">10u</text>
<text x="367" y="36.5">750</text>
<text x="367" y="39.1">R74</text>
<text x="261.9" y="44.4">GND_IN</text>
<text x="329.7" y="44.2">GND_OUT</text>
<text x="341.1" y="44.2">GND_OUT</text>
<text x="352.5" y="44.2">GND_OUT GND_OUT</text>
<text x="260.6" y="63.3">110k</text>
<text x="261.2" y="60.9">R66</text>
<text x="268.2" y="63.3">110k</text>
<text x="268.6" y="60.9">R67</text>
<text x="277.9" y="63.2">+3.3VP GND_OUT</text>
<text x="337.1" y="61.3">GND</text>
<text x="350.1" y="64.5">+3.3V</text>
<text x="363.7" y="64.5">GND</text>
<text x="273" y="69.3" transform="rotate(-90 273 69.3)">R68</text>
<text x="275.3" y="69.7" transform="rotate(-90 275.3 69.7)">110k</text>
<text x="290.3" y="71.2">D35</text>
<text x="334" y="71.5">R75</text>
<text x="346.1" y="70.8">C84</text>
<text x="356.9" y="70">100n</text>
<text x="357.5" y="67.5">C86</text>
<text x="373" y="67">+3.3VGND</text>
<text x="273" y="76.9" transform="rotate(-90 273 76.9)">R69</text>
<text x="275.3" y="77.4" transform="rotate(-90 275.3 77.4)">110k</text>
<text x="278.7" y="77.8">R71</text>
<text x="289.8" y="74.6">+3.3VP</text>
<text x="300.3" y="72.7">D36</text>
<text x="308.2" y="74.6">+3.3V</text>
<text x="334" y="74">1k</text>
<text x="346.1" y="75.3">56p</text>
<text x="370.2" y="77.2">R77</text>
<text x="383" y="77.5">D38</text>
<text x="237.4" y="79.2" transform="rotate(-90 237.4 79.2)">R65</text>
<text x="239.9" y="79.2" transform="rotate(-90 239.9 79.2)">10k</text>
<text x="278.6" y="79.7">120</text>
<text x="286.4" y="81.6">C75</text>
<text x="296.4" y="79.7">VDD1</text>
<text x="296.4" y="82.3">VIN</text>
<text x="303" y="82.3">OUTP</text>
<text x="303.1" y="79.7">VDD2</text>
<text x="324.4" y="79.1">R72</text>
<text x="325.2" y="81">1k</text>
<text x="350.6" y="81">+</text>
<text x="353.6" y="78.4">U16</text>
<text x="354" y="81.7" transform="rotate(-90 354 81.7)">V+</text>
<text x="370.2" y="83.5">510</text>
<text x="228.3" y="84.8">D33</text>
<text x="240.3" y="84.8">D32</text>
<text x="273" y="84.5" transform="rotate(-90 273 84.5)">R70</text>
<text x="275.3" y="85.3" transform="rotate(-90 275.3 85.3)">11.3k</text>
<text x="286.4" y="85.4">56p</text>
<text x="296.4" y="84.8">SHTDNOUTN</text>
<text x="296.4" y="87.3">GND1</text>
<text x="302.8" y="87.3">GND2</text>
<text x="324.4" y="84.2">R73</text>
<text x="325.2" y="86.1">1k</text>
<text x="350.6" y="86.1">-</text>
<text x="354" y="86.2" transform="rotate(-90 354 86.2)">V-</text>
<text x="382.3" y="88.6">C87</text>
<text x="234.6" y="91.1">GNDPWR</text>
<text x="252.4" y="91.1">GNDPWR</text>
<text x="289.8" y="95">+3.3VP</text>
<text x="308.2" y="95">+3.3V</text>
<text x="309.1" y="91.1">GND</text>
<text x="334" y="92.4">R76</text>
<text x="334" y="95">1k</text>
<text x="346.1" y="91.8">C85</text>
<text x="382.3" y="91.1">1n</text>
<text x="287.7" y="100.7">C77</text>
<text x="294" y="100.7">C79</text>
<text x="311.8" y="100.7">C81</text>
<text x="318.1" y="100.7">C82</text>
<text x="346.1" y="96.2">56p</text>
<text x="351" y="97.5">GND</text>
<text x="376.4" y="100">GND</text>
<text x="287.7" y="104.5">2.2u</text>
<text x="294" y="104.5">0.1u</text>
<text x="311.8" y="104.5">2.2u</text>
<text x="318.1" y="104.5">0.1u</text>
<text x="289" y="110.2">GND_OUT</text>
<text x="309.1" y="110.2">GND</text>
<text x="241.3" y="125.4">L1</text>
<text x="218.3" y="126.7">Q1</text>
<text x="242" y="128">L</text>
<text x="263.9" y="130.5">J4</text>
<text x="67.3" y="135.6">10k</text>
<text x="78.7" y="135.6">10k</text>
<text x="90.2" y="135.6">10k</text>
<text x="100.3" y="135.6">10k</text>
<text x="144.8" y="134.3">Q7</text>
<text x="166.4" y="134.3">Q5</text>
<text x="188" y="134.3">Q4</text>
<text x="208.3" y="140.7">C1</text>
<text x="208.3" y="143.2">C</text>
<text x="237.5" y="140.7">Q2</text>
<text x="255.3" y="140.7">C2</text>
<text x="255.3" y="143.2">C</text>
<text x="144.8" y="147">Q8</text>
<text x="166.4" y="147">Q6</text>
<text x="188" y="147">Q3</text>
<text x="67.3" y="153.4">10k</text>
<text x="78.7" y="153.4">10k</text>
<text x="90.2" y="153.4">10k</text>
<text x="100.3" y="153.4">10k</text>
<text x="263.9" y="153.4">J5</text>
<text x="60.6" y="158.5">GNDPWR</text>
<text x="72" y="158.5">GNDPWR</text>
<text x="83.5" y="158.5">GNDPWR</text>
<text x="93.6" y="158.5">GNDPWR</text>
<text x="247.3" y="157.2">GNDPWR</text>
<text x="156.7" y="163.5">+5V</text>
<text x="162.5" y="164.8">C4</text>
<text x="166.9" y="163.3">GND</text>
<text x="179.8" y="164.8">J2</text>
<text x="201.2" y="163.5">+5V</text>
<text x="206.9" y="164.8">C5</text>
<text x="211.3" y="163.3">GND</text>
<text x="162.5" y="172.4">C3</text>
<text x="162.5" y="170.1">1u</text>
<text x="206.9" y="172.4">C6</text>
<text x="207" y="170.1">1u</text>
<text x="161.3" y="177.8">100n</text>
<text x="205.8" y="177.8">100n</text>
<text x="151.6" y="182.6">IP+</text>
<text x="159.7" y="183.4" transform="rotate(-90 159.7 183.4)">VCC</text>
<text x="160.3" y="185.1">VIOUT</text>
<text x="196.1" y="182.6">IP+</text>
<text x="204.2" y="183.4" transform="rotate(-90 204.2 183.4)">VCC</text>
<text x="204.8" y="185.1">VIOUT</text>
<text x="151.6" y="187.7">IP-</text>
<text x="159.7" y="188.7" transform="rotate(-90 159.7 188.7)">GND</text>
<text x="164" y="191.5">U1</text>
<text x="171.2" y="187.9">R9</text>
<text x="171.2" y="190.2">2k</text>
<text x="196.1" y="187.7">IP-</text>
<text x="204.2" y="188.7" transform="rotate(-90 204.2 188.7)">GND</text>
<text x="208.4" y="191.5">U2</text>
<text x="215.7" y="187.9">R11</text>
<text x="215.7" y="190.2">2k</text>
<text x="150.6" y="192.7">J1</text>
<text x="156.7" y="196.8">GND</text>
<text x="171.2" y="195.5">R10</text>
<text x="171.2" y="197.8">3k</text>
<text x="195.1" y="192.7">J3</text>
<text x="201.2" y="196.8">GND</text>
<text x="215.7" y="195.5">R12</text>
<text x="215.7" y="197.8">3k</text>
<text x="168.1" y="203.2">GND</text>
<text x="212.6" y="203.2">GND</text>
</g>
<g font-size="1.3" fill="#840084">
<text x="293.8" y="28.9">WRB4805S-1WR2</text>
<text x="298.2" y="75.5">NSI1311</text>
</g>
<g font-size="1.3" fill="#a90000">
<text x="290.1" y="31.7">2</text>
<text x="290.1" y="35.5">3</text>
<text x="313" y="34.3">5</text>
<text x="313" y="31.7">6</text>
<text x="338.4" y="31.7">3</text>
<text x="351.1" y="31.7">2</text>
<text x="290.1" y="39.3">1</text>
<text x="313" y="39.3">7</text>
<text x="313" y="36.8">8</text>
<text x="345.4" y="38.8" transform="rotate(-90 345.4 38.8)">1</text>
<text x="283.2" y="68" transform="rotate(-90 283.2 68)">2</text>
<text x="288.3" y="68" transform="rotate(-90 288.3 68)">1</text>
<text x="285.7" y="75.6" transform="rotate(-90 285.7 75.6)">3</text>
<text x="353" y="77.5" transform="rotate(-90 353 77.5)">5</text>
<text x="375.9" y="74.4" transform="rotate(-90 375.9 74.4)">2</text>
<text x="381" y="74.4" transform="rotate(-90 381 74.4)">1</text>
<text x="293.9" y="78.7">1</text>
<text x="293.9" y="81.3">2</text>
<text x="293.9" y="83.8">3</text>
<text x="309.2" y="83.8">6</text>
<text x="309.2" y="81.3">7</text>
<text x="309.2" y="78.7">8</text>
<text x="348.5" y="80">3</text>
<text x="361.2" y="82.5">1</text>
<text x="378.4" y="82" transform="rotate(-90 378.4 82)">3</text>
<text x="293.9" y="86.3">4</text>
<text x="309.2" y="86.3">5</text>
<text x="348.5" y="85.1">4</text>
<text x="353" y="89" transform="rotate(-90 353 89)">2</text>
<text x="140.9" y="131.5" transform="rotate(-90 140.9 131.5)">2</text>
<text x="162.5" y="131.5" transform="rotate(-90 162.5 131.5)">2</text>
<text x="184.1" y="131.5" transform="rotate(-90 184.1 131.5)">2</text>
<text x="215.2" y="129.5">2</text>
<text x="222.8" y="129.5">3</text>
<text x="257.7" y="129.5">1</text>
<text x="133.9" y="134.6">1</text>
<text x="155.5" y="134.6">1</text>
<text x="177.1" y="134.6">1</text>
<text x="219.7" y="136.6" transform="rotate(-90 219.7 136.6)">1</text>
<text x="233.7" y="137.9" transform="rotate(-90 233.7 137.9)">2</text>
<text x="140.9" y="139.1" transform="rotate(-90 140.9 139.1)">3</text>
<text x="162.5" y="139.1" transform="rotate(-90 162.5 139.1)">3</text>
<text x="184.1" y="139.1" transform="rotate(-90 184.1 139.1)">3</text>
<text x="226.6" y="140.9">1</text>
<text x="133.9" y="147.3">1</text>
<text x="140.9" y="144.2" transform="rotate(-90 140.9 144.2)">2</text>
<text x="155.5" y="147.3">1</text>
<text x="162.5" y="144.2" transform="rotate(-90 162.5 144.2)">2</text>
<text x="177.1" y="147.3">1</text>
<text x="184.1" y="144.2" transform="rotate(-90 184.1 144.2)">2</text>
<text x="233.7" y="145.5" transform="rotate(-90 233.7 145.5)">3</text>
<text x="140.9" y="151.8" transform="rotate(-90 140.9 151.8)">3</text>
<text x="162.5" y="151.8" transform="rotate(-90 162.5 151.8)">3</text>
<text x="184.1" y="151.8" transform="rotate(-90 184.1 151.8)">3</text>
<text x="257.7" y="152.4">1</text>
<text x="177.8" y="161.4" transform="rotate(-90 177.8 161.4)">1</text>
<text x="158.7" y="178.5" transform="rotate(-90 158.7 178.5)">1</text>
<text x="203.2" y="178.5" transform="rotate(-90 203.2 178.5)">1</text>
<text x="149.2" y="181.6">4</text>
<text x="166.9" y="184.1">3</text>
<text x="193.6" y="181.6">4</text>
<text x="211.4" y="184.1">3</text>
<text x="148.6" y="189.3" transform="rotate(-90 148.6 189.3)">1</text>
<text x="149.2" y="186.7">5</text>
<text x="158.7" y="191.2" transform="rotate(-90 158.7 191.2)">2</text>
<text x="193" y="189.3" transform="rotate(-90 193 189.3)">1</text>
<text x="193.6" y="186.7">5</text>
<text x="203.2" y="191.2" transform="rotate(-90 203.2 191.2)">2</text>
</g>
<g font-size="1.3" fill="#0f0f0f">
<text x="240" y="62.1">Bat_IN+</text>
<text x="378.9" y="82.4">Voltage_MCU</text>
<text x="64.6" y="129.7" transform="rotate(-90 64.6 129.7)">GH1</text>
<text x="76.1" y="129.7" transform="rotate(-90 76.1 129.7)">GH2</text>
<text x="87.5" y="129.7" transform="rotate(-90 87.5 129.7)">GH3</text>
<text x="97.7" y="129.7" transform="rotate(-90 97.7 129.7)">GH4</text>
<text x="227.3" y="129.4">Bat+</text>
<text x="248.9" y="129.4">Bat_IN+</text>
<text x="129.5" y="134.5">GH1</text>
<text x="151.1" y="134.5">GH2</text>
<text x="172.7" y="134.5">GH3</text>
<text x="64.6" y="138.4" transform="rotate(-90 64.6 138.4)">A</text>
<text x="76.1" y="138.4" transform="rotate(-90 76.1 138.4)">B</text>
<text x="87.5" y="138.4" transform="rotate(-90 87.5 138.4)">C</text>
<text x="97.7" y="141" transform="rotate(-90 97.7 141)">Bat+</text>
<text x="147.3" y="140.8">A</text>
<text x="170.2" y="140.8">B</text>
<text x="191.8" y="140.8">C</text>
<text x="219.6" y="141" transform="rotate(-90 219.6 141)">GH4</text>
<text x="222.2" y="140.8">GL4</text>
<text x="64.6" y="147.2" transform="rotate(-90 64.6 147.2)">GL1</text>
<text x="76.1" y="147.2" transform="rotate(-90 76.1 147.2)">GL2</text>
<text x="87.5" y="147.2" transform="rotate(-90 87.5 147.2)">GL3</text>
<text x="97.7" y="147.2" transform="rotate(-90 97.7 147.2)">GL4</text>
<text x="129.5" y="147.2">GL1</text>
<text x="151.1" y="147.2">GL2</text>
<text x="172.7" y="147.2">GL3</text>
<text x="173.7" y="191.6">Current_A</text>
<text x="217.9" y="191.6">Current_C</text>
</g>
<g font-size="1" fill="#006464">
<text x="67.3" y="132.9">R5</text>
<text x="78.7" y="132.9">R6</text>
<text x="90.1" y="132.9">R7</text>
<text x="100.3" y="132.9">R8</text>
<text x="67.3" y="150.6">R1</text>
<text x="78.7" y="150.6">R2</text>
<text x="90.1" y="150.6">R3</text>
<text x="100.3" y="150.6">R4</text>
</g>
</svg>
